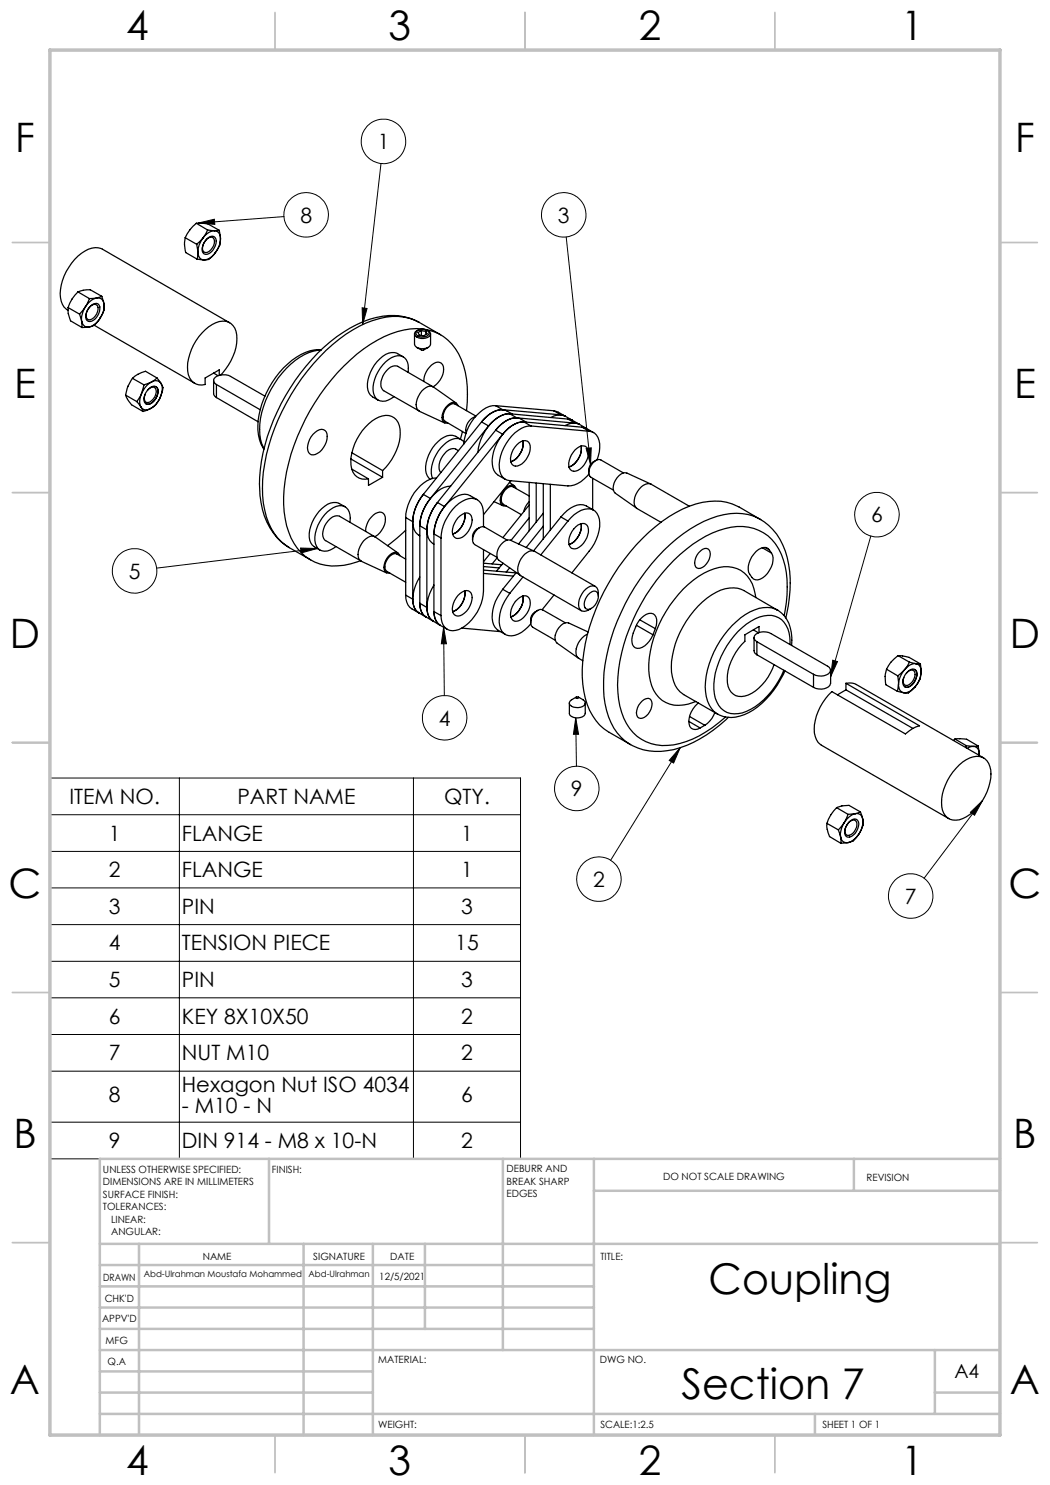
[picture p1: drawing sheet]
<svg xmlns="http://www.w3.org/2000/svg" width="210mm" height="297mm" viewBox="0 0 210 297" stroke-linecap="round" stroke-linejoin="round" font-family="sans-serif">
<g fill="none" stroke="#000" stroke-width=".2">
<path d="M76.2 32.7l-3.7 32.2M39.6 44.6l3.3-.8 .1 1.1zM56.8 43.3l-17.2 1.3M113.2 47.4l4.9 45.5M72.4 61.6l1 .1-.9 3.2zM117.2 89.7l1.1-.1-.2 3.3zM60.1 109.6l3.3 .1-3.2 .9zM63.4 109.7l-32.1 3.9M174.2 107.2l-8.1 28.2M88.7 125.4l.6 3.4h-1zM88.7 125.4l.2 13.7M166.5 132l1 .3-1.4 3.1z"/>
<path d="M10 155.6h94.1v76.2h-94.1zM35.9 155.6v76.2M82.7 155.6v76.2M115.1 143.6l.6 3.3h-1zM115.1 143.6l.2 9.6M136 149.5l-1.3 3.1-.9-.5zM136 149.5l-13.9 22.5M10 170.3h94.1M10 177.6h94.1M10 162.9h94.1M194.1 162.5l2.4-2.4-1.6 3zM196.5 160.1l-11.7 15.5"/>
<path d="M10 184.9h94.1M10 192.3h94.1M10 199.6h94.1M10 206.9h94.1M10 214.2h94.1M10 224.4h94.1"/>
<circle cx="76.7" cy="28.3" r="4.5"/>
<circle cx="61.2" cy="43" r="4.4"/>
<circle cx="112.8" cy="43" r="4.4"/>
<circle cx="26.9" cy="114.2" r="4.4"/>
<circle cx="175.4" cy="102.9" r="4.4"/>
<circle cx="88.9" cy="143.6" r="4.4"/>
<circle cx="115.4" cy="157.7" r="4.5"/>
<circle cx="119.8" cy="175.8" r="4.4"/>
<circle cx="182.1" cy="179.2" r="4.5"/>
</g>
<g fill="none" stroke="#c0c0c0" stroke-width=".35">
<path d="M55 2.5v7.5M105 2.5v7.5M155 2.5v7.5M2.5 48.5h7.5M200 48.5h7.5M2.5 98.5h7.5M200 98.5h7.5M2.5 148.5h7.5M200 148.5h7.5M2.5 198.5h7.5M200 198.5h7.5M2.5 248.5h7.5"/>
<path d="M200 248.5h7.5M55 287v7.5M105 287v7.5M155 287v7.5"/>
</g>
<g fill="none" stroke="#c0c0c0" stroke-width=".5">
<path d="M53.8 231.8v17M100.6 231.8v38.2M118.8 231.8v55.2M118.8 238.2h81.2M170.8 231.8v6.4M200 231.8h-180v55.2M20 248.8h180M20 257.3h98.8M20 253h98.8M27.8 248.8v38.2M60.7 248.8v38.2M74.6 248.8v38.2"/>
<path d="M85 248.8v17M20 265.8h98.8M20 261.5h98.8M20 278.5h54.6M20 274.3h54.6M20 270h180M187 278.5h13M187 270v12.8M20 282.8h180M163 282.8v4.2"/>
</g>
<path d="M10 10h190v277h-190z" fill="none" stroke="#c0c0c0" stroke-width=".7"/>
<path d="M39.6 44.6l3.3-.8 .1 1.1zM72.4 61.6l1 .1-.9 3.2zM115.1 143.6l.6 3.3h-1zM117.2 89.7l1.1-.1-.2 3.3zM166.5 132l1 .3-1.4 3.1zM194.1 162.5l2.4-2.4-1.6 3zM136 149.5l-1.3 3.1-.9-.5zM88.7 125.4l.6 3.4h-1zM60.1 109.6l3.3 .1-3.2 .9z" fill="#000"/>
<g fill="none" stroke="#000" stroke-width=".25">
<path d="M15.6 58.4l-1.2 1.4-.8 1.7M15.6 58.4l1.1-.4h1.4l2.3 1.3M15.6 58.4l2.3 1.3M17.9 59.7l-.8 1.7M19.3 59.6a3.7 3.7 0 0 0-2.2 1.8M19.3 59.6a1.18 1.18 0 0 1 1.5 1.1M19.3 59.6l-1.4 .1M20.4 59.3l-1.1 .3M20.4 59.3l.4 1.4M37 47.6a5.8 5.8 0 0 0 .1 2.9l2.3 1.3M37 47.6l2.3 1.3M39.3 44.7l-1.3 1.2-1 1.7"/>
<path d="M39.3 44.7l1-.1 1.3 .2 2.3 1.3M39.3 44.7l2.2 1.3M39.3 48.9l.3 1.6M39.4 51.8l1.4 .2M39.6 50.5a1.35 1.35 0 0 0 1.2 1.5M39.6 50.5l-.2 1.3M40.6 47.6l-1.3 1.3M40.6 47.6a4.6 4.6 0 0 0-1 2.9M41.3 47.8a1.22 1.22 0 0 1 1.7-.3 2.54 2.54 0 0 1-1.9 3.4 1.07 1.07 0 0 1-.6-1.7zM41.4 47.8a.85 .85 0 0 1 1.1-.3 .85 .85 0 0 1 .4 1.2 2.24 2.24 0 0 1-1.8 1.8 1.13 1.13 0 0 1-.3-1.9zM41.5 46l-.9 1.6M41.5 46l1.4 .1"/>
<path d="M42.9 46.1a3.1 3.1 0 0 0-2.3 1.5M42.9 46.1a1.35 1.35 0 0 1 1.2 1.6M43 50.6a3.1 3.1 0 0 1-2.2 1.4M43 50.6a3.3 3.3 0 0 1-1.7 1.4h-.5M43.9 46.1h-1M43.9 46.1l.2 1.6M44.1 47.7a4.6 4.6 0 0 1-1.1 2.9M44.1 47.7a3.7 3.7 0 0 1-1.1 2.9M13.6 61.5a4.9 4.9 0 0 0 .5 2.7l2.3 1.3M13.6 62.1l-.1-.1a3.8 3.8 0 0 1-1.4-4.1 10.9 10.9 0 0 1 5.6-8.1 3.3 3.3 0 0 1 2.8 0l25.4 14.8M13.6 61.5l2.3 1.3M15.9 62.8l.4 1.5"/>
<path d="M16.3 64.3a1.26 1.26 0 0 0 1.5 1.1M16.3 64.3l.1 1.2M17.1 61.4l-1.2 1.4M17.1 61.4a4.8 4.8 0 0 0-.8 2.9M17.8 65.4l-1.4 .1M17.9 61.4a1.04 1.04 0 0 1 1.6-.3 2.19 2.19 0 0 1-1.8 2.9 1.41 1.41 0 0 1-.1-2.2zM18.2 61.1a.95 .95 0 0 1 1.2-.4 .95 .95 0 0 1 .6 1.1 2.39 2.39 0 0 1-2.3 2.5 1.62 1.62 0 0 1-.2-2.4zM18.8 65l20.1 11.7M18.9 65l-1.1 .4M20 63.6a3.9 3.9 0 0 1-2.2 1.8M20 63.6l-1.1 1.4M20.8 60.7a4.1 4.1 0 0 1-.8 2.9"/>
<path d="M20.8 60.7a3 3 0 0 1-.8 2.9M25.1 79l.4 .9 .8 1.1 2.3 1.3M25.1 79l2.3 1.3M26.5 75.7a7.4 7.4 0 0 0-1.4 3.3M26.5 75.7l2.3 1.3M28.3 78.8a3.1 3.1 0 0 0-.1 2.6M28.3 78.8l-.9 1.5M28.8 77l-.5 1.8M29.5 78.1l.1-.1a1.01 1.01 0 0 1 1.5-.3 2.17 2.17 0 0 1-1.8 2.8 1.13 1.13 0 0 1-.3-1.6M29.7 77.8a1.16 1.16 0 0 1 1.7-.3 2.54 2.54 0 0 1-2 3.4 1.18 1.18 0 0 1-.5-1.8l.2-.5zM30.3 76.4l-1.5 .6M30.3 76.4a4.6 4.6 0 0 0-2 2.4"/>
<path d="M30.3 76.4a1.34 1.34 0 0 1 1.9 .3M31.2 77.3a1.39 1.39 0 0 1 .2 1.9M31.4 75.6l-1.1 .8M31.4 75.6l-2.3-1.3-1.6 .6-1 .8M31.4 79.2a2.08 2.08 0 0 1-2.2 1.6M31.4 75.6l.8 1.1M32.1 79.3a4.8 4.8 0 0 1-2 2.4M32.1 79.3a3.8 3.8 0 0 1-2 2.4M32.2 76.7a3.1 3.1 0 0 1-.1 2.6M32.2 76.7l.4 .8-.5 1.8M42.7 76.1l.1 2.8 .5 .6M42.7 74.6l.9 .5"/>
<path d="M43.3 76.9a.9 .9 0 0 1-.6-.9 .9 .9 0 0 1 .8-.8 3.4 3.4 0 0 1 2.6 .1l6.9 3.9M43.3 76.9l8.7 5M43.3 76.9v2.6M43.3 79.5l8.3 4.8M44.1 75a10.8 10.8 0 0 0 3.2-8 2.79 2.79 0 0 0-4.2-2.4 10.4 10.4 0 0 0-5.6 9.6 2.73 2.73 0 0 0 3.5 2.7v-1.3l2.9-1.6v1.1M64.2 70a10.5 10.5 0 0 0-6.9 3.7 18.2 18.2 0 0 0-5.3 13.2 6.1 6.1 0 0 0 .8 2.8M64.3 70a9.1 9.1 0 0 0-6.8 2.8 18 18 0 0 0-5.9 13.1 7.8 7.8 0 0 0 1.2 3.9M80.6 71.4a3.1 3.1 0 0 0-4.6 .4 7.4 7.4 0 0 0-2.4 6.3 2.91 2.91 0 0 0 2 1.9M81.6 74.5v-.1a2.55 2.55 0 0 0-1.6-3.2 5.3 5.3 0 0 0-4.4 3.2 4.9 4.9 0 0 0-.4 5.3 2.34 2.34 0 0 0 3.1 0l.5-.4M82.9 66.8v2l.5 .7M83 66.4a2.23 2.23 0 0 1 3 .1 .84 .84 0 0 1-.9 1.1 1.92 1.92 0 0 1-2.2-.6zM83.4 66.2a1.58 1.58 0 0 1 2.4 .5 1.61 1.61 0 0 1-2.6 0z"/>
<path d="M83.4 69.5l1 .6 1.2-.6M83.8 64.5a12.4 12.4 0 0 0-11.2-.2 33.1 33.1 0 0 0-14.5 13.3 35.8 35.8 0 0 0-6.1 21.5 13 13 0 0 0 5.8 10.4M83.8 64.5a10.9 10.9 0 0 0-9.2-.4 30 30 0 0 0-13.1 10.1 41.1 41.1 0 0 0-9 21.8 17.3 17.3 0 0 0 2.4 10.7 9.4 9.4 0 0 0 3 2.8l4.2 2.5M83.8 64.5l4.3 2.5M84.3 66.1l-.7 .4 .3 .5 .8 .2 .7-.4-.2-.5M84.3 66.1l.9 .2M84.3 66.1v1M84.8 76.3a4 4 0 0 1 2.8-3.9 1.4 1.4 0 0 1 1.1 2 4.5 4.5 0 0 1-2.1 3l-7-4.1a2 2 0 0 0-2.3 .9 3.1 3.1 0 0 0-.7 3.8l7.2 4.2M85.2 66.3v.6M86.1 66.8v2a1.57 1.57 0 0 1-1.9 .9l-.8-.2M27.4 80.3l.8 1.1M28.2 81.4a1.38 1.38 0 0 0 1.9 .3"/>
<path d="M28.2 81.4l.4 .9M30.1 81.7l-1.5 .6M62.6 86.9a1.8 1.8 0 0 1 2.4-.8 2.74 2.74 0 0 1-.3 3.4 2.64 2.64 0 0 1-2.5 1.4 1.88 1.88 0 0 1-.5-2.4zM70.2 91.8l6.3 3.7M70.4 93.8l3.3 2M70.4 90.6l6.1 3.5M76.5 94.1a10.7 10.7 0 0 0 3.5-8.3 2.82 2.82 0 0 0-4.2-2.4 10.5 10.5 0 0 0-5.6 9.7 2.78 2.78 0 0 0 3.5 2.7M76.5 95.5l-2.8 1.6v-1.3M76.5 94.1v1.4M84.7 98.9a7.9 7.9 0 0 0-1.9 7l.3 .6 .9 .7M84.7 98.9a9.5 9.5 0 0 0-2.2 5.4M84.7 98.9l1.4 .8"/>
<path d="M86.1 99.7a9.1 9.1 0 0 0-2.1 5.5M87.3 95.6a6.6 6.6 0 0 0-4.9 3.7 8.9 8.9 0 0 0-1.3 4.2M90.1 97.2a6.6 6.6 0 0 0-4.9 3.8 8.9 8.9 0 0 0-1.2 4.2M91.2 80.6l-4.5-3.2a1.88 1.88 0 0 0-2.4 .8l-.3 .5a2.93 2.93 0 0 0-.3 3.4l5.2 2.5M91.6 81.1a.99 .99 0 0 0-1.7-.4 3.1 3.1 0 0 0-1.3 3.6 .92 .92 0 0 0 1 .3M91.7 90.1a1.78 1.78 0 0 0-2.8 .6 3.2 3.2 0 0 0-.7 3.8M92.3 87.9a3.1 3.1 0 0 0-4.7 .4 7.4 7.4 0 0 0-2.4 6.3l.2 .5 .6 .7M92.5 86.3l-.4 1.5M92.8 88.4a2.12 2.12 0 0 0-2.9-.3 7.5 7.5 0 0 0-3.5 7.1l.1 .5M93.3 82.1a18.1 18.1 0 0 0-2.2-12.4 9.6 9.6 0 0 0-10.3-3.7 24.4 24.4 0 0 0-12 7.2 42 42 0 0 0-12 24.5 18.3 18.3 0 0 0 2 11 9.3 9.3 0 0 0 10 4.4l3.3-1M95.1 83.4a2.75 2.75 0 0 0-1.9 3.1M95.2 83.2l-4.2-2.4a1.92 1.92 0 0 0-2.2 1.6 1.54 1.54 0 0 0 .2 1.9l4.2 2.4"/>
<path d="M95.5 99.9a3.4 3.4 0 0 0-3.8-.8 9.1 9.1 0 0 0-4.9 7.7M96.3 84.4l1.4 .8M96.3 84.4l-11.6 14.5M97.7 85.2l-11.6 14.5M99.1 81.1a4.9 4.9 0 0 0-3.8 2 9.3 9.3 0 0 0-2.5 5.7M99.1 86l1.4 .9M99.1 81.1l1.4 .8M99.1 86l-11.6 14.5M99.1 81.1l11.7 1.1M100.5 81.9a5.4 5.4 0 0 0-4.2 2.5M100.5 86.9l-11.6 14.4M100.5 81.9l11.7 1.1"/>
<path d="M101.9 96.5l1 .7M102 82.8a5.4 5.4 0 0 0-4.3 2.4M102 82.8a6.2 6.2 0 0 0-5 3.4 9.2 9.2 0 0 0-1.4 4.2M102 82.8l1.4 .8M102 82.8l11.6 1M102.2 96.2l-5.5 6.7M102.4 82.8a3.5 3.5 0 0 0-4.9 .3l-1.2 1.3M103.2 97.7a.98 .98 0 0 0-1.6-.4 3.1 3.1 0 0 0-1.4 3.5 .83 .83 0 0 0 1 .4M103.4 89a1.66 1.66 0 0 1 2.3-.6 3.5 3.5 0 0 1-1.3 4.4 1.5 1.5 0 0 1-2 .1 3.4 3.4 0 0 1 1-3.9zM103.4 83.6a5.3 5.3 0 0 0-4.3 2.4M103.4 83.6l11.6 1M104.6 88.2a4.1 4.1 0 0 1-2.4 4.2 4.1 4.1 0 0 0 2.4-4.2z"/>
<path d="M104.8 84.4a6.2 6.2 0 0 0-5 3.5 7.1 7.1 0 0 0-1 6.2 4.4 4.4 0 0 0 2.3 1.8M104.8 84.4a5.3 5.3 0 0 0-4.3 2.5M104.8 84.4l1.4 .8M104.8 84.4l11.6 1M105.3 84.5a3.2 3.2 0 0 0-4.3-.2l-1.3 1-.6 .7M105.8 99.2l-3.1-1.8a1.66 1.66 0 0 0-2 1.1 1.87 1.87 0 0 0-.1 2.4l3.7 2M105.8 96.5v9.6M106.2 85.2a6.4 6.4 0 0 0-5 3.5 7.1 7.1 0 0 0-1 6.2 2.09 2.09 0 0 0 1.8 1.2l11.6 1.1a5.4 5.4 0 0 0 4.2-2.4M106.2 85.2l11.6 1.1M107.2 96.6v7.8M108.7 96.7v11.1M110.1 96.9v9.1"/>
<path d="M110.8 82.2l.9 .2 4.2 2.5M110.8 82.2l1.4 .8M112.2 83l.9 .3a2.83 2.83 0 0 0-2.9 .2M113.6 83.8l.9 .3zM113.6 83.8l1.4 .8M115 90a2.06 2.06 0 0 1 2.1-.8 2 2 0 0 1 .3 2.7 3.5 3.5 0 0 1-2.7 2.4 1.46 1.46 0 0 1-.9-2.2 4.6 4.6 0 0 1 1.2-2.1zM115 84.6l.9 .3M115.9 84.9a2.82 2.82 0 0 0-2.9 .2M115.9 84.9l1.4 .8M116.2 89.2a4 4 0 0 1-2.4 4.2 4.1 4.1 0 0 0 2.4-4.2zM116.4 85.4l.9 .3M116.4 85.4l1.4 .9"/>
<path d="M117.3 85.7l1.4 .8M117.8 86.3a2.45 2.45 0 0 1 2.1 2.5 7.1 7.1 0 0 1-.5 3.2M118.5 95.7v6.2M119.2 92.1a2.16 2.16 0 0 0-1.4 2.4M124.7 94.6l-4.5-2.6a1.57 1.57 0 0 0-1.9 1 1.82 1.82 0 0 0-.1 2.5l4.5 2.5M130.1 96.8l-4.7-2.2a1.76 1.76 0 0 0-2 1 2.52 2.52 0 0 0-.4 3l4.3 3M69 101.3a3.2 3.2 0 0 0-4.7 .4 7.4 7.4 0 0 0-2.4 6.4 2.91 2.91 0 0 0 2.1 1.9M70 104.5a2.59 2.59 0 0 0-1.6-3.4 5.4 5.4 0 0 0-4.4 3.2 4.9 4.9 0 0 0-.4 5.4 2.56 2.56 0 0 0 3.6-.4M73.1 106.3a3.9 3.9 0 0 1 2.9-3.9 1.41 1.41 0 0 1 1 2 4.5 4.5 0 0 1-2 2.9l-7.1-4a2 2 0 0 0-2.2 .8 3.2 3.2 0 0 0-.8 3.9l7.3 4.2M79.6 110.6l-4.6-3.2a1.88 1.88 0 0 0-2.3 .8l-.3 .5a2.93 2.93 0 0 0-.4 3.4l5.3 2.5M79.9 111.1a.99 .99 0 0 0-1.6-.4 3.1 3.1 0 0 0-1.3 3.6 .95 .95 0 0 0 1 .3M81.1 111.8l-1.7-1a1.75 1.75 0 0 0-2 1.1 1.79 1.79 0 0 0 0 2.4l3.7 2.1"/>
<path d="M81.1 119a3.1 3.1 0 0 0 1.3 2.8l4.2 2.4M81.1 106l-3.6 3.1M81.1 119l1.4 .8M81.1 103.5l1.4 .8M81.1 103.5v15.5M82.5 104.3v15.5M84 115.4a7.2 7.2 0 0 0-1.1 6.2l.3 .5 .6 .5a2.85 2.85 0 0 1-1.3-2.8M84 105.2l1.4 .8M84 105.2v15.4M85.4 106v15.5M86.8 117a7.2 7.2 0 0 0-1.1 6.3l.9 .9M86.8 106.8l1.4 .8"/>
<path d="M86.8 106.8v15.5M87.5 100.5a7.9 7.9 0 0 0-1.8 7.1 2.46 2.46 0 0 0 1.1 1.2M87.5 100.5a9.5 9.5 0 0 0-2.1 5.5M87.5 100.5l1.4 .8M88.2 107.6v15.5M88.9 101.3a9.7 9.7 0 0 0-2.1 5.5M91.6 103.6a1.8 1.8 0 0 1 2.4-.8 3.1 3.1 0 0 1-.7 3.9 1.8 1.8 0 0 1-2.4 .8 2.35 2.35 0 0 1 0-2.9zM91.6 119.1a1.8 1.8 0 0 1 2.4-.7 2.39 2.39 0 0 1 0 2.8 3.4 3.4 0 0 1-2.4 2 1.36 1.36 0 0 1-1.1-1.9 4.8 4.8 0 0 1 1.1-2.2zM93 102.7a4 4 0 0 1-2.5 4.1 4.1 4.1 0 0 0 2.5-4.1zM93 118.2a4 4 0 0 1-2.5 4.1 4.1 4.1 0 0 0 2.5-4.1zM95.9 105.5a2.16 2.16 0 0 0-1.4 2.5M96.7 105.3a8 8 0 0 0-.5-4.6 2.54 2.54 0 0 0-3.7-.4 9.5 9.5 0 0 0-4.3 7.3"/>
<path d="M96.7 109.9v8.3a9.1 9.1 0 0 1-4.9 7.7 2.4 2.4 0 0 1-3.5-2l-.1-.8M96.7 113.3l3.1 .3M96.7 112.6l3.7 .4M96.7 114.7l6 .5M96.7 114l6.5 .6M98 110.7l-1.3 1.7M98.8 100.3l1.8 .8M99.4 111.5l-1 1.3M100.5 117.9a8 8 0 0 0-1.8 7 3.8 3.8 0 0 0 2.4 2M100.5 117.9l1.5 .8M100.6 112.6l-1.3 1.6M101.4 108l-4.5-2.6a2.15 2.15 0 0 0-2.3 2 1.4 1.4 0 0 0 .3 1.5l4.5 2.6"/>
<path d="M101.9 113.6l-.7 .8M102 118.7a8 8 0 0 0-1.9 7.1 2.34 2.34 0 0 0 3.5 1 7.8 7.8 0 0 0 2.6-2M103.3 114.5l-2.8 3.4M104.6 119.2a4.2 4.2 0 0 1-2.4 4.2 4.2 4.2 0 0 0 2.4-4.2zM104.6 115.4l-2.6 3.3M105.8 100.4l-.6 .7-.4 1.2M105.8 103.6l-3.6 4.5M105.8 101l-5.2 6.5M106.9 110.2l-4.8-2.1a1.76 1.76 0 0 0-2 .9 2.45 2.45 0 0 0-.3 3.1l4.3 3M108.7 105.2l-3.5 4.3M108.7 102.7l-5 6.1M110.8 119l-2.4 2.9"/>
<path d="M112.2 103.4l1.4 .8M112.2 103.4l-5.5 6.8M113.6 104.2a5.6 5.6 0 0 1 4.4-2.4 2.61 2.61 0 0 1 1.9 2.7 8.7 8.7 0 0 1-2.1 5.7l-3.4 4.4M113.6 104.2l-5.4 6.8M115.1 105.4a1.41 1.41 0 0 1 2.5 .1 4 4 0 0 1-2.6 4.3 1.29 1.29 0 0 1-1.2-1.8 4.5 4.5 0 0 1 1.3-2.6zM116.2 104.7a3.9 3.9 0 0 1-2.4 4.2 4 4 0 0 0 2.4-4.2zM117.7 118.9a1.29 1.29 0 0 1 1.7-.5 2.26 2.26 0 0 1-.7 3 1.12 1.12 0 0 1-1.7 .2 2.49 2.49 0 0 1 .7-2.7zM118.7 102a3.6 3.6 0 0 0-5.3 .1l-1.2 1.3M119.1 117.3l-12.2-7a2.71 2.71 0 0 0-3 2 2.24 2.24 0 0 0 .2 2.8l12.2 7.1M119.7 119.2v-.6a1.22 1.22 0 0 0-.7-1.3 1.22 1.22 0 0 0-1.4 .2 4.2 4.2 0 0 0-1.8 4 1.19 1.19 0 0 0 1.9 .5l.6-.3M137.9 101.2l-7.7-4.4a2.32 2.32 0 0 0-2.7 1.5 3.1 3.1 0 0 0-.4 3l.3 .4 4.8 2.8M140.1 110.2a1.1 1.1 0 0 1 1.5-.4 1.1 1.1 0 0 1 .4 1.5 2.94 2.94 0 0 1-2.3 2.4 1.07 1.07 0 0 1-.7-1.6 3.3 3.3 0 0 1 1.1-1.9z"/>
<path d="M151.2 119.5a6.7 6.7 0 0 0-3.8-5.8 8.5 8.5 0 0 0-7.7 1.6 23.6 23.6 0 0 0-9.9 18.7 7.8 7.8 0 0 0 2.6 6.1 6.9 6.9 0 0 0 6.8 .2M152.1 103.9l-4.3-2.5a12.2 12.2 0 0 0-11.3 .4 37.2 37.2 0 0 0-15.7 16.5 34.7 34.7 0 0 0-4.2 18.5 11.8 11.8 0 0 0 5.2 9.7l4.3 2.4M152.1 103.9a11.1 11.1 0 0 0-10-.2 31.8 31.8 0 0 0-14.1 12.1 39.3 39.3 0 0 0-7.3 20.4 16.1 16.1 0 0 0 2.7 10.4 8.5 8.5 0 0 0 2.7 2.3M152.1 103.9h.1M152.2 104a11.9 11.9 0 0 1 5.5 8.9 26.3 26.3 0 0 1-.5 10.7M152.4 109.5l1.9 1.1M153 109.5l.8 .5M153.8 110a1.72 1.72 0 0 0-2.6 .3 4.1 4.1 0 0 0-1.3 4.5 1.58 1.58 0 0 0 2.6 .8 4.7 4.7 0 0 0 2-4.5l-.2-.5M153.8 110l.5 .6M84 120.6a3.1 3.1 0 0 0 1.2 2.8 2.87 2.87 0 0 1-1.2-2.8zM84 120.6l1.4 .9M85.4 121.5a3.1 3.1 0 0 0 1.2 2.7"/>
<path d="M86.6 124.2l1.4 .9M86.8 122.3a3.2 3.2 0 0 0 1.2 2.8M86.8 122.3l1.4 .8M88 125.1l1.5 .8M92.4 125.6l7.6 .7M103.1 120.3a2.05 2.05 0 0 1 2.4-1 2.49 2.49 0 0 1-.1 3.3 2.49 2.49 0 0 1-2.8 1.5 2.96 2.96 0 0 1 .5-3.8zM107.6 122.1l-.6 .3a1.93 1.93 0 0 0-.8 2.1M113.1 124.6l-4.6-2.6a1.71 1.71 0 0 0-1.9 1 1.91 1.91 0 0 0-.1 2.4l4.6 2.7M115.2 139.4a.23 .23 0 0 1 .3-.1 .23 .23 0 0 1 .1 .3h-.3zM115.3 139.4a2.31 2.31 0 0 0-1.4 1.1 1.34 1.34 0 0 0 1.7 1 1.37 1.37 0 0 0 1.5-.9 1.87 1.87 0 0 0-1.4-1.2M117.5 126.8a3.9 3.9 0 0 0-2.2 4.4l.5 .5 .8 .4M117.6 126.4l-3.9-1.8a2.1 2.1 0 0 0-2.2 1.4 2.11 2.11 0 0 0-.1 2.6l4.3 3.1"/>
<path d="M127.3 125.1l3.3 1.9M128 124l3.1 1.7M131.1 125.7a2.29 2.29 0 0 0-.5-2.9 2.62 2.62 0 0 0-2.8 1.3l-.7 1.3a5.1 5.1 0 0 0-.6 3.5 1.49 1.49 0 0 0 2.5 .2 5.6 5.6 0 0 0 1.6-2.1M131.1 125.7l-.5 1.3M150.7 126l1 .6M150.8 127.5v2.9l.6 .5M151.4 128.3a.9 .9 0 0 1-.6-.9 .9 .9 0 0 1 .8-.8 2.99 2.99 0 0 1 2.6 .1l11.3 6.5a.9 .9 0 0 1 .6 1 .9 .9 0 0 1-.8 .8 2.99 2.99 0 0 1-2.6-.1M151.4 128.3l11.3 6.6M151.4 128.3v2.6M151.4 130.9l11.3 6.6M151.8 126.5v-1.2l-2.8 1.7v1.3a10.7 10.7 0 0 0-3.5 8.3 2.82 2.82 0 0 0 4.2 2.4 10.2 10.2 0 0 0 5.1-6.1M155.4 122a6.5 6.5 0 0 1 3 6.2l-.1 .9"/>
<path d="M155.5 122a6.4 6.4 0 0 0-6.4 .9 18.9 18.9 0 0 0-8.1 14.4 5.8 5.8 0 0 0 2.9 5.7 7 7 0 0 0 6.8-1 18 18 0 0 0 6.3-7.8M155.5 122l-6.7-3.9a6.4 6.4 0 0 0-6.5 .9 18.9 18.9 0 0 0-8 14.4 6.4 6.4 0 0 0 2.3 5.4l6.9 4M156.8 123.1a19.8 19.8 0 0 0-1.1-13.4 8.9 8.9 0 0 0-10.7-4 25.6 25.6 0 0 0-12.6 9 37.3 37.3 0 0 0-8.9 22.3 13.9 13.9 0 0 0 3.1 9.5 9.6 9.6 0 0 0 10.7 1.8 24.8 24.8 0 0 0 7.8-4.9M158 128.9a5.5 5.5 0 0 0-2.3-5.4 5.4 5.4 0 0 0-5.5 .7 16.8 16.8 0 0 0-7.4 13.6 4.7 4.7 0 0 0 3.3 4.9 8.1 8.1 0 0 0 6.7-2.8 17.7 17.7 0 0 0 4-5.8M162.7 134.9v2.6M166.1 134.1v2.6a2.19 2.19 0 0 1-2.9 1l-.5-.2M169.2 136.7a2.86 2.86 0 0 1 2.1 .2l25.4 14.7M169.2 136.7l14.7 8.5a6.3 6.3 0 0 0-2.8 1.6l-14.7-8.5a10.7 10.7 0 0 0-3.5 8.3 3.4 3.4 0 0 0 1.4 2.4l25.5 14.7M169.2 138l-1.7 1M169.2 138l13.4 7.7M169.2 136.7v1.3M177.3 133.8a5.7 5.7 0 0 0-.1 3.1l2.3 1.4"/>
<path d="M177.3 133.8l2.3 1.4M179.5 138.3l1.3 .2M179.6 135.2l.1 1.6M179.6 131.1l-.7 .6a5.7 5.7 0 0 0-1.6 2.1M179.6 131.1l2.2 .4 2.3 1.3M179.6 131.1l2.3 1.3M179.7 136.8a1.41 1.41 0 0 0 1.1 1.7M179.7 136.8l-.2 1.5M180.9 133.9l-1.3 1.3M180.9 133.9a4.9 4.9 0 0 0-1.2 2.9M181.3 134.7a1.11 1.11 0 0 1 1.5-.5 2.2 2.2 0 0 1-1.6 2.9 1.01 1.01 0 0 1-.4-1.6M181.4 134.5a1.27 1.27 0 0 1 1.7-.5 2.57 2.57 0 0 1-1.8 3.5 1.03 1.03 0 0 1-.7-1.6l.4-1z"/>
<path d="M181.9 132.4l-1 1.5M181.9 132.4l1.3 .3M183 133.9a1.65 1.65 0 0 1 0 2.2 1.79 1.79 0 0 1-2 1.3M183 137.4a2.68 2.68 0 0 1-2.2 1.1M183 137.4l-1.4 1.2-.8-.1M183.2 132.7a2.58 2.58 0 0 0-2.3 1.2M183.2 132.7a1.43 1.43 0 0 1 1 1.7M183.2 132.7l.9 .1M184.1 132.8l.1 1.6M184.2 134.4a5.2 5.2 0 0 1-1.2 3M184.2 134.4a4 4 0 0 1-1.2 3M113.9 140.6v2.1a1.41 1.41 0 0 0 1.7 .9 1.4 1.4 0 0 0 1.5-.9v-2.1"/>
<path d="M126.1 148.9h.1M128.4 140.2a1.23 1.23 0 0 1 1.8-.2 2.87 2.87 0 0 1-2.1 3.7 1.06 1.06 0 0 1-.7-1.6 3.3 3.3 0 0 1 1-1.9zM137.8 144.3l2.2 1.3M137.9 143.3l3.1 1.8M139.7 140.6a4.5 4.5 0 0 0-1.7 4.7 1.35 1.35 0 0 0 2 .3M141 145.1l-1 .5M143 142.5a5 5 0 0 1-2 2.6M145.7 143.5a23.4 23.4 0 0 1-12.3 6.6 11.1 11.1 0 0 1-7.2-1.2M191 147.8h2.3l2.3 1.4M191 147.8l-.3 .3M191 147.8l2.3 1.4M191.8 153a4.7 4.7 0 0 1 4.7-1.5 3.4 3.4 0 0 1 1.7 3.3 10.5 10.5 0 0 1-5.7 8.9 2.79 2.79 0 0 1-4.2-2.4 10.7 10.7 0 0 1 3.5-8.3z"/>
<path d="M193.3 149.2l1.3 .1M193.3 149.2l-.2 .3M194.6 149.3l-1.2 .4M194.6 149.3a1.29 1.29 0 0 1 1.3 1.5M195.6 149.2l-1 .1M195.6 149.2l.3 1.6M195.9 150.8v.3M165.4 164.7v1.1l.5 1.5 2.3 1.4M165.4 164.7l2.3 1.3M167.3 161.5l-1.1 1.5-.8 1.7M167.3 161.5a5.1 5.1 0 0 1 2.5-.4l2.3 1.3M167.3 161.5l2.3 1.4"/>
<path d="M167.7 166l.4 1.4M168.1 167.4a1.21 1.21 0 0 0 1.5 1.1M168.1 167.4l.1 1.3M168.8 164.5l-1.1 1.5M168.8 164.5a4.4 4.4 0 0 0-.7 2.9M169.6 162.9l-.8 1.6M169.6 168.5l-1.4 .2M169.7 164.6a1.04 1.04 0 0 1 1.5-.3 2.17 2.17 0 0 1-1.7 2.8 1.38 1.38 0 0 1-.1-2.1zM169.8 164.4a1.17 1.17 0 0 1 1.7-.3 2.45 2.45 0 0 1-.9 2.9 .94 .94 0 0 1-1.1 .4 .94 .94 0 0 1-.6-1.1 3.3 3.3 0 0 1 .9-1.9zM171.1 162.7a3.9 3.9 0 0 0-2.3 1.8M171.1 162.7a1.18 1.18 0 0 1 1.4 1.1M171.1 162.7l-1.5 .2"/>
<path d="M171.8 166.7a3.9 3.9 0 0 1-2.2 1.8M171.8 166.7l-1.1 1.5-1.1 .3M172.1 162.4l-1 .3M172.1 162.4l.4 1.4M172.5 163.8a4.4 4.4 0 0 1-.7 2.9M172.5 163.8a3.1 3.1 0 0 1-.7 2.9"/>
</g>
<g font-size="8.5">
<text x="141.7" y="258.8">Coupling</text>
<text x="136.3" y="279.7">Section 7</text>
</g>
<g font-size="8.1">
<text x="25.2" y="8">4</text>
<text x="77.7" y="8">3</text>
<text x="127.7" y="8">2</text>
<text x="180.2" y="8">1</text>
<text x="3" y="30.4">F</text>
<text x="203" y="30.4">F</text>
<text x="2.8" y="79.6">E</text>
<text x="202.8" y="79.6">E</text>
<text x="2" y="129.6">D</text>
<text x="202" y="129.6">D</text>
<text x="1.7" y="179.6">C</text>
<text x="201.7" y="179.6">C</text>
<text x="2.7" y="229.6">B</text>
<text x="202.7" y="229.6">B</text>
<text x="2" y="278.9">A</text>
<text x="202" y="278.9">A</text>
<text x="25.2" y="295">4</text>
<text x="77.7" y="295">3</text>
<text x="127.7" y="295">2</text>
<text x="180.2" y="295">1</text>
</g>
<g font-size="4.2">
<text x="75.5" y="29.8">1</text>
<text x="60.1" y="44.5">8</text>
<text x="111.6" y="44.5">3</text>
<text x="174.2" y="104.5">6</text>
<text x="25.8" y="115.7">5</text>
<text x="87.8" y="145.1">4</text>
<text x="13.9" y="160.8">ITEM NO.</text>
<text x="47.5" y="160.8">PART NAME</text>
<text x="88.8" y="160.8">QTY.</text>
<text x="114.2" y="159.2">9</text>
<text x="21.8" y="168.1">1</text>
<text x="36.4" y="168.1">FLANGE</text>
<text x="92.2" y="168.1">1</text>
<text x="21.8" y="175.4">2</text>
<text x="36.4" y="175.4">FLANGE</text>
<text x="92.2" y="175.4">1</text>
<text x="118.6" y="177.4">2</text>
<text x="21.8" y="182.8">3</text>
<text x="36.4" y="182.8">PIN</text>
<text x="92.2" y="182.8">3</text>
<text x="181" y="180.7">7</text>
<text x="21.8" y="190.1">4</text>
<text x="36.4" y="190.1">TENSION PIECE</text>
<text x="91.1" y="190.1">15</text>
<text x="21.8" y="197.4">5</text>
<text x="36.4" y="197.4">PIN</text>
<text x="92.2" y="197.4">3</text>
<text x="21.8" y="204.8">6</text>
<text x="36.4" y="204.8">KEY 8X10X50</text>
<text x="92.2" y="204.8">2</text>
<text x="21.8" y="212.1">7</text>
<text x="36.4" y="212.1">NUT M10</text>
<text x="92.2" y="212.1">2</text>
<text x="21.8" y="220.5">8</text>
<text x="36.4" y="218.4">Hexagon Nut ISO 4034</text>
<text x="92.2" y="220.5">6</text>
<text x="36.4" y="222.5">- M10 - N</text>
<text x="21.8" y="229.6">9</text>
<text x="36.4" y="229.6">DIN 914 - M8 x 10-N</text>
<text x="92.2" y="229.6">2</text>
</g>
<text font-size="3.9" x="190.9" y="275.5">A4</text>
<g font-size="2">
<text x="20.6" y="234.6">UNLESS OTHERWISE SPECIFIED:</text>
<text x="20.6" y="237.1">DIMENSIONS ARE IN MILLIMETERS</text>
<text x="20.6" y="239.6">SURFACE FINISH:</text>
<text x="54.4" y="234.6">FINISH:</text>
<text x="101.3" y="234.5">DEBURR AND</text>
<text x="101.3" y="237">BREAK SHARP</text>
<text x="101.3" y="239.5">EDGES</text>
<text x="132.6" y="236">DO NOT SCALE DRAWING</text>
<text x="173.3" y="236.2">REVISION</text>
<text x="20.6" y="242.1">TOLERANCES:</text>
<text x="22.2" y="244.6">LINEAR:</text>
<text x="22.2" y="247.1">ANGULAR:</text>
<text x="40.6" y="251.9">NAME</text>
<text x="62.7" y="251.9">SIGNATURE</text>
<text x="78.1" y="251.9">DATE</text>
<text x="120.1" y="251.9">TITLE:</text>
<text x="20.6" y="256.1">DRAWN</text>
<text x="75.9" y="256.1">12/5/2021</text>
<text x="20.9" y="260.3">CHK'D</text>
<text x="20.4" y="264.4">APPV'D</text>
<text x="21.1" y="268.8">MFG</text>
<text x="21.5" y="273">Q.A</text>
<text x="75.6" y="272.5">MATERIAL:</text>
<text x="119.9" y="272.5">DWG NO.</text>
<text x="75.6" y="285.5">WEIGHT:</text>
<text x="120.1" y="285.6">SCALE:1:2.5</text>
<text x="164.5" y="285.6">SHEET 1 OF 1</text>
</g>
<g font-size="1.8">
<text x="28.8" y="255.4">Abd-Ulrahman Moustafa Mohammed</text>
<text x="61.7" y="255.4">Abd-Ulrahman</text>
</g>
</svg>
